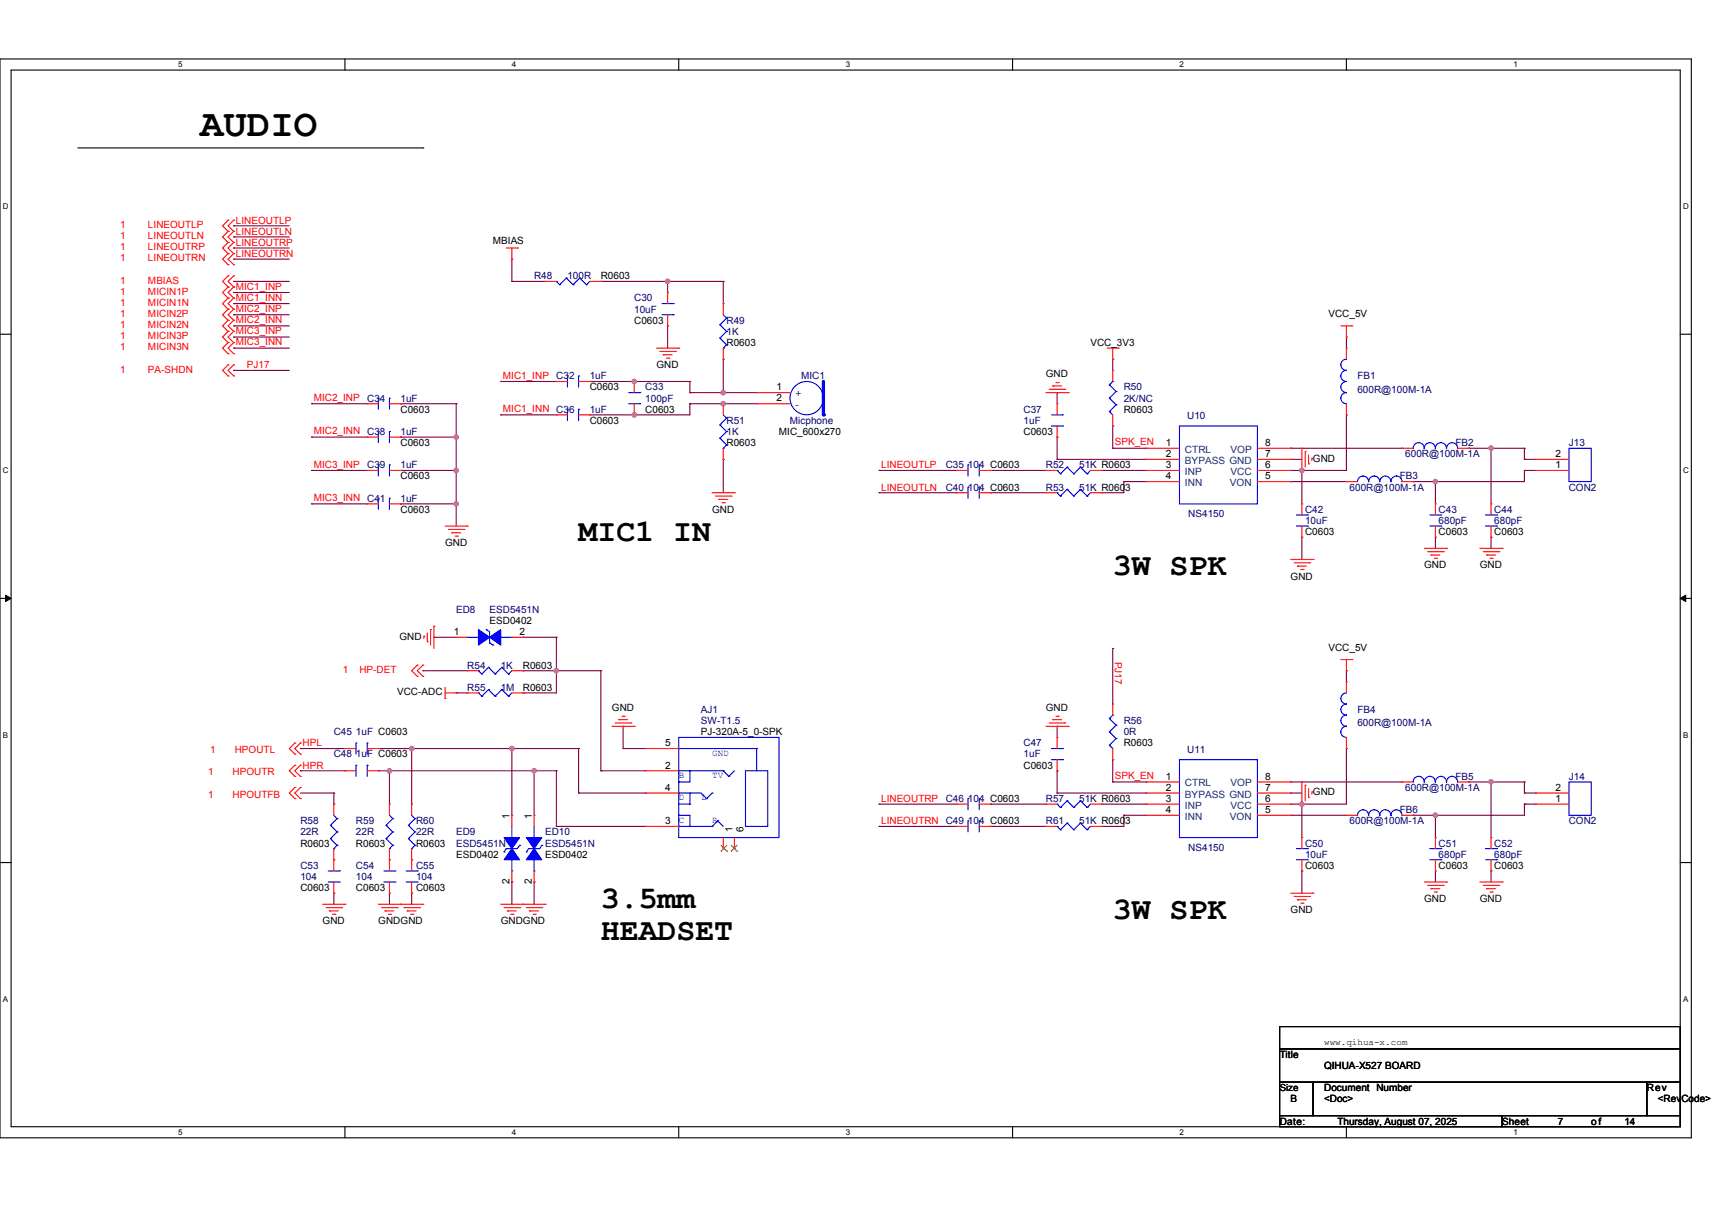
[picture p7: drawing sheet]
<svg xmlns="http://www.w3.org/2000/svg" width="297mm" height="210mm" viewBox="0 0 297 210" stroke-linecap="round" stroke-linejoin="round" font-family="sans-serif">
<path d="M0 10.2h293.4v187.3h-293.4zM1.9 12.2h289.6v183.3h-289.6z" fill="none" stroke="#000" stroke-width=".19"/>
<g fill="#fff">
<path d="M30.9 10.4h.7v1.6h-.7z"/>
<path d="M30.9 195.7h.7v1.6h-.7z"/>
</g>
<path d="M59.8 10.2v2M59.8 195.5v2" fill="none" stroke="#000" stroke-width=".19"/>
<g fill="#fff">
<path d="M88.8 10.4h.8v1.6h-.8z"/>
<path d="M88.8 195.7h.8v1.6h-.8z"/>
</g>
<path d="M117.8 10.2v2M117.8 195.5v2" fill="none" stroke="#000" stroke-width=".19"/>
<g fill="#fff">
<path d="M146.7 10.4h.8v1.6h-.8z"/>
<path d="M146.7 195.7h.8v1.6h-.8z"/>
</g>
<path d="M175.7 10.2v2M175.7 195.5v2" fill="none" stroke="#000" stroke-width=".19"/>
<g fill="#fff">
<path d="M204.6 10.4h.8v1.6h-.8z"/>
<path d="M204.6 195.7h.8v1.6h-.8z"/>
</g>
<path d="M233.6 10.2v2M233.6 195.5v2" fill="none" stroke="#000" stroke-width=".19"/>
<g fill="#fff">
<path d="M262.5 10.4h.8v1.6h-.8z"/>
<path d="M262.5 195.7h.8v1.6h-.8z"/>
<path d="M.5 35.1h1v1.5h-1z"/>
<path d="M292 35.1h1v1.5h-1z"/>
<path d="M.5 80.9h1v1.6h-1z"/>
<path d="M292 80.9h1v1.6h-1z"/>
</g>
<path d="M0 58h1.9M291.5 58h1.9" fill="none" stroke="#000" stroke-width=".19"/>
<g fill="#fff">
<path d="M.5 126.8h.9v1.5h-.9z"/>
<path d="M292 126.8h.9v1.5h-.9z"/>
</g>
<path d="M0 103.9h1.9M291.5 103.9h1.9" fill="none" stroke="#000" stroke-width=".19"/>
<path d="M1 103.3l.9 .6-.9 .5zM291.5 103.9l.9-.6v1.1z" fill="#000" stroke="#000" stroke-width=".17"/>
<g fill="#fff">
<path d="M.5 172.6h.9v1.6h-.9z"/>
<path d="M292 172.6h.9v1.6h-.9z"/>
</g>
<path d="M13.5 25.7h59.9M73.4 25.7h.1M0 149.7h1.9M291.5 149.7h1.9M222 178.2h69.5v3.8h-69.5zM222 182h69.5v5.8h-69.5zM222 187.8h5.8v5.8h-5.8zM222 193.6h38.6v1.9h-38.6zM227.8 187.8h57.9v5.8h-57.9zM260.6 193.6h30.9v1.9h-30.9zM285.7 187.8h5.8v5.8h-5.8z" fill="none" stroke="#000" stroke-width=".19"/>
<g fill="none" stroke="#800040" stroke-width=".19">
<path d="M40.5 39.2h.1M40.5 39.2h9.7M40.5 45h.1M40.5 43h.1M40.5 41.1h.1M40.5 58.5h.1M40.5 48.8h.1M40.5 56.6h.1M40.5 54.6h.1M40.5 52.7h.1M40.5 50.8h.1M40.5 45h9.7"/>
<path d="M40.5 43h9.7M40.5 41.1h9.7M40.5 58.5h9.7M40.5 48.8h9.7M40.5 56.6h9.7M40.5 54.6h9.7M40.5 52.7h9.7M40.5 50.8h9.7M88.8 48.8h.1M88.8 45h.1M88.8 48.8h5.8M88.8 45v3.8"/>
<path d="M104.2 48.8h.1M104.2 48.8h21.3M115.8 48.8h.1M115.8 56.6h.1M115.8 48.8v2M115.8 56.6v3.8M125.5 48.8h.1M125.5 48.8v3.9M233.6 58.5h.1M233.6 58.5v1.9M40.5 60.4h.1M40.5 64.3h.1"/>
<path d="M40.5 60.4h9.7M40.5 64.3h9.7M54 70.1h.1M54 75.9h.1M54 70.1h9.7M54 75.9h9.7M69.5 75.9h.1M69.5 70.1h.1M69.5 70.1h9.6M69.5 75.9h9.6M79.1 70.1h.1M79.1 75.9h.1"/>
<path d="M79.1 70.1v21.2M86.9 72h.1M86.9 66.2h.1M86.9 72h9.6M86.9 66.2h9.6M102.3 72h.1M102.3 66.2h.1M102.3 66.2h17.4M110 72h.1M110 66.2h.1M119.7 68.1h.1M119.7 66.2h.1"/>
<path d="M119.7 70.1h.1M119.7 70.1h11.6M119.7 70.1v1.9h-17.4M119.7 68.1h11.6M119.7 66.2v1.9M125.5 70.1h.1M125.5 62.3h.1M125.5 68.1h.1M125.5 79.7h.1M125.5 62.3v5.8M125.5 79.7v5.8M183.4 79.7h.1"/>
<path d="M183.4 75.9h.1M183.4 68.1h.1M183.4 79.7h15.4M183.4 68.1v2M183.4 75.9v3.8M193 62.3h.1M193 73.9h.1M193 77.8h.1M193 62.3v2M193 73.9v3.9M193 77.8h5.8M223.9 77.8h.1"/>
<path d="M223.9 79.7h.1M223.9 77.8h19.3M223.9 79.7h1.9M233.6 72h.1M233.6 72v9.7h-9.7M254.8 77.8h.1M254.8 77.8h9.7M258.7 77.8h.1M258.7 77.8v9.6M264.5 79.7h.1M264.5 77.8h.1M264.5 79.7h1.9"/>
<path d="M264.5 77.8v1.9M54 81.7h.1M54 87.4h.1M54 81.7h9.7M54 87.4h9.7M69.5 87.4h.1M69.5 81.7h.1M69.5 81.7h9.6M69.5 87.4h9.6M79.1 81.7h.1M79.1 87.4h.1M152.5 85.5h.1"/>
<path d="M152.5 81.7h.1M152.5 85.5h13.5M152.5 81.7h13.5M171.8 85.5h.1M171.8 81.7h.1M171.8 85.5h9.7M171.8 81.7h9.7M191.1 85.5h.1M191.1 81.7h.1M191.1 81.7h7.7M195 83.6h.1M195 83.6v1.9h-3.9"/>
<path d="M195 83.6h3.8M223.9 83.6h.1M223.9 81.7h.1M223.9 83.6h9.7M225.8 93.2h.1M225.8 81.7h.1M225.8 81.7v5.7M225.8 93.2v3.9M245.2 83.6h.1M249 83.6h.1M249 93.2h.1M249 83.6v3.8"/>
<path d="M249 93.2v2M258.7 93.2h.1M258.7 93.2v2M264.5 81.7h.1M264.5 81.7v1.9h-19.3M264.5 81.7h1.9M73.4 116.4h.1M73.4 116.4h7.7M75.3 110.6h.1M75.3 110.6h3.8M90.7 116.4h.1M90.7 110.6h.1"/>
<path d="M90.7 116.4h13.5M90.7 110.6h5.8M96.5 116.4h.1M96.5 110.6h.1M96.5 110.6v9.7h-5.8M104.2 116.4h.1M104.2 116.4v17.4M193 112.5h.1M193 112.5v9.7M233.6 116.4h.1M233.6 116.4v1.9M52.1 129.9h.1"/>
<path d="M52.1 133.8h.1M52.1 137.6h5.8M52.1 129.9h7.7M52.1 133.8h7.7M57.9 137.6h.1M57.9 139.6h.1M57.9 137.6v2M65.6 129.9h.1M65.6 133.8h.1M65.6 129.9h34.8M65.6 133.8h30.9M67.6 133.8h.1"/>
<path d="M67.6 133.8v5.8M71.4 129.9h.1M71.4 129.9v9.7M79.1 120.3h.1M79.1 120.3h2M88.8 129.9h.1M88.8 129.9v11.6M90.7 120.3h.1M92.7 133.8h.1M92.7 133.8v7.7M96.5 133.8h.1M96.5 133.8v9.6"/>
<path d="M100.4 137.6h.1M100.4 129.9h.1M100.4 137.6h11.6M100.4 129.9v7.7M104.2 133.8h.1M104.2 133.8h7.8M108.1 129.9h.1M108.1 126.1h.1M108.1 129.9h3.9M108.1 126.1v3.8M152.5 139.6h.1M152.5 139.6h13.5"/>
<path d="M171.8 139.6h.1M171.8 139.6h9.7M183.4 137.6h.1M183.4 133.8h.1M183.4 126.1h.1M183.4 126.1v1.9M183.4 133.8v3.8M183.4 137.6h15.4M191.1 139.6h.1M191.1 139.6h7.7M193 131.8h.1M193 135.7h.1"/>
<path d="M193 131.8v3.9M193 135.7h5.8M223.9 135.7h.1M223.9 137.6h.1M223.9 139.6h.1M223.9 135.7h19.3M223.9 137.6h1.9M225.8 139.6h.1M225.8 139.6v5.8M233.6 129.9h.1M233.6 129.9v9.7h-9.7M254.8 135.7h.1"/>
<path d="M254.8 135.7h9.7M258.7 135.7h.1M258.7 135.7v9.7M264.5 139.6h.1M264.5 137.6h.1M264.5 135.7h.1M264.5 135.7v1.9M264.5 139.6v1.9h-19.3M264.5 137.6h1.9M264.5 139.6h1.9M57.9 155h.1M57.9 155v1.9"/>
<path d="M67.6 155h.1M67.6 155v1.9M71.4 155h.1M71.4 155v1.9M88.8 153.1h.1M88.8 153.1v3.8M92.7 153.1h.1M92.7 153.1v3.8M96.5 143.4h.1M96.5 143.4h15.5M152.5 143.4h.1M152.5 143.4h13.5"/>
<path d="M171.8 143.4h.1M171.8 143.4h9.7M191.1 143.4h.1M195 141.5h.1M195 141.5v1.9h-3.9M195 141.5h3.8M223.9 141.5h.1M223.9 141.5h9.7M225.8 151.2h.1M225.8 151.2v3.8M245.2 141.5h.1M249 141.5h.1"/>
<path d="M249 151.2h.1M249 141.5v3.9M249 151.2v1.9M258.7 151.2h.1M258.7 151.2v1.9"/>
</g>
<g fill="#f0f" stroke="#f0f" stroke-width=".19">
<circle cx="249" cy="83.6" r=".38"/>
<circle cx="258.7" cy="77.8" r=".38"/>
<circle cx="225.8" cy="81.7" r=".38"/>
<circle cx="249" cy="141.5" r=".38"/>
<circle cx="258.7" cy="135.7" r=".38"/>
<circle cx="225.8" cy="139.6" r=".38"/>
<circle cx="88.8" cy="129.9" r=".38"/>
<circle cx="71.4" cy="129.9" r=".38"/>
<circle cx="92.6" cy="133.8" r=".38"/>
<circle cx="67.6" cy="133.8" r=".38"/>
<circle cx="96.5" cy="116.4" r=".38"/>
<circle cx="125.5" cy="70.1" r=".38"/>
<circle cx="125.5" cy="68.1" r=".38"/>
<circle cx="115.8" cy="48.8" r=".38"/>
<circle cx="110" cy="72" r=".38"/>
<circle cx="110" cy="66.2" r=".38"/>
<circle cx="79.1" cy="75.9" r=".38"/>
<circle cx="79.1" cy="87.4" r=".38"/>
<circle cx="79.1" cy="81.7" r=".38"/>
</g>
<g fill="none" stroke="#f00" stroke-width=".19">
<path d="M39.6 38.2h.1M39.6 38.2l-1 1 1 1M40.5 38.2h.1M40.5 38.2l-.9 1 .9 1M39.6 40.2h.1M39.6 44h.1M39.6 45.9h.1M39.6 42.1h.1M39.6 59.5h.1M39.6 57.5h.1M39.6 47.9h.1M39.6 49.8h.1"/>
<path d="M39.6 55.6h.1M39.6 53.7h.1M39.6 51.7h.1M39.6 44l-1 1 1 .9M39.6 42.1l-1 .9 1 1M39.6 40.2l-1 .9 1 1M39.6 59.5l-1 .9 1 1M39.6 57.5l-1 1 1 1M39.6 47.9l-1 .9 1 1M39.6 55.6l-1 1 1 .9M39.6 53.7l-1 .9 1 1M39.6 51.7l-1 1 1 1"/>
<path d="M39.6 49.8l-1 1 1 .9M40.5 40.2h.1M40.5 44h.1M40.5 45.9h.1M40.5 42.1h.1M40.5 59.5h.1M40.5 57.5h.1M40.5 47.9h.1M40.5 49.8h.1M40.5 55.6h.1M40.5 53.7h.1M40.5 51.7h.1"/>
<path d="M40.5 44l-.9 1 .9 .9M40.5 42.1l-.9 .9 .9 1M40.5 40.2l-.9 .9 .9 1M40.5 59.5l-.9 .9 .9 1M40.5 57.5l-.9 1 .9 1M40.5 47.9l-.9 .9 .9 1M40.5 55.6l-.9 1 .9 .9M40.5 53.7l-.9 .9 .9 1M40.5 51.7l-.9 1 .9 1M40.5 49.8l-.9 1 .9 .9M87.8 43h2M88.8 45h.1"/>
<path d="M88.8 43v2M89.8 43h.1M94.6 48.8h.1M94.6 48.8h1.9M102.3 48.8h1.9M104.2 48.8h.1M115.8 56.6h.1M115.8 50.8h.1M115.8 50.8v1.9M115.8 54.6v2M125.5 52.7h.1M125.5 52.7v1.9"/>
<path d="M232.6 56.6h1.9M233.6 58.5h.1M233.6 56.6v1.9M234.5 56.6h.1M39.6 61.4h.1M39.6 63.3h.1M39.6 65.2h.1M39.6 63.3l-1 1 1 .9M40.5 61.4h.1M40.5 63.3h.1M40.5 65.2h.1M40.5 63.3l-.9 1 .9 .9"/>
<path d="M63.7 75.9h.1M63.7 75.9h1.9M67.6 75.9h1.9M69.5 75.9h.1M96.5 66.2h.1M96.5 72h.1M96.5 66.2h1.9M96.5 72h1.9M100.4 66.2h1.9M100.4 72h1.9M102.3 66.2h.1M102.3 72h.1"/>
<path d="M110 72h.1M110 66.2h.1M110 66.2v1.9M110 70.1v1.9M113.9 60.4h3.9M114.5 61h2.7M115.1 61.6h.1M115.1 61.6h1.5M115.6 62.2h.4M116 62.2h.1M117.2 61h.1M117.8 60.4h.1"/>
<path d="M125.5 62.3h.1M125.5 70.1h.1M125.5 79.7h.1M125.5 60.4v1.9M125.5 70.1v1.9M125.5 77.8v1.9M181.5 68.1h3.8M182 67.6h2.7M182.6 67h.1M182.6 67h1.6M183.2 66.4h.4M183.4 75.9h.1"/>
<path d="M183.4 70.1h.1M183.4 70.1v1.9M183.4 73.9v2M183.6 66.4h.1M184.7 67.6h.1M185.3 68.1h.1M192.1 60.4h1.9M193 62.3h.1M193 73.9h.1M193 64.3h.1M193 60.4v1.9M193 64.3v1.9"/>
<path d="M193 72v1.9M194 60.4h.1M225.8 77.8h.1M225.8 77.8v3.9M226.4 78.4h.1M226.4 78.4v2.7M227 79v1.5M227.6 79.5h.1M227.6 79.5v.4M233.6 60.4h.1M233.6 72h.1M233.6 60.4v1.9"/>
<path d="M233.6 70.1v1.9M243.2 77.8h.1M243.2 77.8h2M252.9 77.8h1.9M254.8 77.8h.1M266.4 79.7h.1M266.4 79.7h5.8M63.7 81.7h.1M63.7 87.4h.1M63.7 81.7h1.9M63.7 87.4h1.9M67.6 81.7h1.9"/>
<path d="M67.6 87.4h1.9M69.5 81.7h.1M69.5 87.4h.1M77.2 91.3h3.9M77.8 91.9h2.7M78.4 92.5h.1M78.4 92.5h1.5M79 93h.3M79.3 93h.1M80.5 91.9h.1M81.1 91.3h.1M123.5 85.5h3.9"/>
<path d="M124.1 86.1h2.7M124.7 86.7h.1M124.7 86.7h1.5M125.3 87.2h.4M125.7 87.2h.1M126.8 86.1h.1M127.4 85.5h.1M166 85.5h.1M166 81.7h.1M166 85.5h1.9M166 81.7h1.9M169.9 85.5h1.9"/>
<path d="M169.9 81.7h1.9M171.8 85.5h.1M171.8 81.7h.1M181.5 85.5h.1M181.5 81.7h.1M181.5 85.5h1.9M181.5 81.7h1.9M189.2 85.5h1.9M189.2 81.7h1.9M191.1 85.5h.1M191.1 81.7h.1M223.9 97.1h3.9"/>
<path d="M224.5 97.7h2.7M225.1 98.3h.1M225.1 98.3h1.5M225.7 98.8h.3M225.8 93.2h.1M225.8 87.4h.1M225.8 87.4v2M225.8 91.3v1.9M226 98.8h.1M227 80.5h.1M227.2 97.7h.1M227.8 97.1h.1"/>
<path d="M233.6 83.6h.1M233.6 83.6h1.9M243.2 83.6h2M245.2 83.6h.1M247.1 95.2h3.9M247.7 95.7h2.7M248.2 96.3h.1M248.2 96.3h1.6M248.8 96.9h.4M249 93.2h.1M249 87.4h.1M249 87.4v2"/>
<path d="M249 91.3v1.9M249.2 96.9h.1M250.4 95.7h.1M251 95.2h.1M256.7 95.2h3.9M257.3 95.7h2.7M257.9 96.3h.1M257.9 96.3h1.5M258.5 96.9h.4M258.7 93.2h.1M258.7 87.4h.1M258.7 87.4v2"/>
<path d="M258.7 91.3v1.9M258.9 96.9h.1M260 95.7h.1M260.6 95.2h.1M266.4 81.7h.1M266.4 81.7h5.8M72.4 115.4h.1M72.4 117.4h.1M72.4 115.4l-1 1 1 1M73.4 115.4h.1M73.4 117.4h.1M73.4 115.4l-1 1 1 1"/>
<path d="M73.5 110.4h.1M73.5 110.4v.4M74.1 111.4h.1M74.1 109.8v1.6M74.7 109.3h.1M74.7 109.3v2.7M75.3 108.7h.1M75.3 108.7v3.8M77.2 119.3v1.9M79.1 110.6h.1M79.1 110.6h2M81.1 116.4h.1"/>
<path d="M81.1 116.4h1.9M88.8 110.6h1.9M88.8 116.4h1.9M90.7 110.6h.1M90.7 116.4h.1M232.6 114.5h1.9M233.6 116.4h.1M233.6 118.3h.1M233.6 114.5v1.9M233.6 118.3v2M234.5 114.5h.1M51.1 132.8h.1"/>
<path d="M51.1 134.7h.1M51.1 128.9h.1M51.1 130.9h.1M51.1 136.7h.1M51.1 138.6h.1M51.1 132.8l-.9 1 .9 .9M51.1 128.9l-.9 1 .9 1M51.1 136.7l-.9 .9 .9 1M52.1 132.8h.1M52.1 134.7h.1M52.1 128.9h.1M52.1 130.9h.1"/>
<path d="M52.1 136.7h.1M52.1 138.6h.1M52.1 132.8l-1 1 1 .9M52.1 128.9l-1 1 1 1M52.1 136.7l-1 .9 1 1M57.9 139.6h.1M57.9 139.6v1.9M59.8 133.8h.1M59.8 129.9h.1M59.8 133.8h2M59.8 129.9h2M63.7 133.8h1.9"/>
<path d="M63.7 129.9h1.9M65.6 133.8h.1M65.6 129.9h.1M67.6 139.6h.1M67.6 139.6v1.9M71.4 139.6h.1M71.4 139.6v1.9M77.2 121.2h.1M77.2 120.3h1.9M79.1 120.3h.1M81.1 120.3h.1M81.1 120.3h1.9"/>
<path d="M88.8 120.3h1.9M90.7 120.3h.1M106.2 126.1h3.8M106.7 125.5h2.8M107.3 124.9h.1M107.3 124.9h1.6M107.9 124.3h.4M108.3 124.3h.1M109.5 125.5h.1M110 126.1h.1M112 129.9h.1M112 133.8h.1"/>
<path d="M112 137.6h.1M112 133.8h5.8M112 129.9h5.8M112 137.6h5.8M166 139.6h.1M166 139.6h1.9M169.9 139.6h1.9M171.8 139.6h.1M181.5 139.6h.1M181.5 126.1h3.8M181.5 139.6h1.9M182 125.5h2.7"/>
<path d="M182.6 124.9h.1M182.6 124.9h1.6M183.2 124.3h.4M183.4 133.8h.1M183.4 128h.1M183.4 128v1.9M183.4 131.8v2M183.6 124.3h.1M184.7 125.5h.1M185.3 126.1h.1M189.2 139.6h1.9M191.1 139.6h.1"/>
<path d="M193 131.8h.1M193 122.2h.1M193 122.2v1.9M193 129.9v1.9M198.8 135.7h.1M198.8 137.6h.1M198.8 139.6h.1M198.8 139.6h5.8M198.8 137.6h5.8M198.8 135.7h5.8M218.1 139.6h5.8M218.1 137.6h5.8"/>
<path d="M218.1 135.7h5.8M223.9 139.6h.1M223.9 137.6h.1M223.9 135.7h.1M225.8 135.7h.1M225.8 135.7v3.9M226.4 136.3h.1M226.4 136.3v2.7M227 138.4h.1M227 136.9v1.5M227.6 137.4h.1M227.6 137.4v.4"/>
<path d="M233.6 129.9h.1M233.6 128v1.9M243.2 135.7h.1M243.2 135.7h2M252.9 135.7h1.9M254.8 135.7h.1M56 156.9h3.8M56.6 157.5h2.7M57.1 158.1h.1M57.1 158.1h1.6M57.7 158.7h.4M57.9 149.2h.1"/>
<path d="M57.9 155h.1M57.9 147.3v3.9M57.9 153.1v1.9M58.1 158.7h.1M59.3 157.5h.1M59.8 156.9h.1M65.6 156.9h7.8M66.2 157.5h2.7M66.8 158.1h.1M66.8 158.1h1.5M67.4 158.7h.4M67.6 149.2h.1"/>
<path d="M67.6 147.3v1.9M67.8 158.7h.1M68.9 157.5h.1M69.5 156.9h.1M70.1 157.5h2.7M70.6 158.1h.1M70.6 158.1h1.6M71.2 158.7h.4M71.4 149.2h.1M71.4 155h.1M71.4 147.3v3.9M71.4 153.1v1.9"/>
<path d="M71.6 158.7h.1M72.8 157.5h.1M73.4 156.9h.1M86.9 156.9h7.7M87.4 157.5h2.7M88 158.1h.1M88 158.1h1.6M88.6 158.7h.4M89 158.7h.1M90.1 157.5h.1M90.7 156.9h.1M91.3 157.5h2.7"/>
<path d="M91.9 158.1h.1M91.9 158.1h1.5M92.5 158.7h.3M92.7 141.5h.1M92.7 153.1h.1M92.7 141.5v1.9M92.7 151.2v1.9M92.8 158.7h.1M94 157.5h.1M94.6 156.9h.1M112 143.4h.1M112 143.4h5.8"/>
<path d="M125.5 147.3h.1M125.5 145.4v1.9M127.4 147.3h.1M127.4 145.4v1.9M181.5 143.4h.1M181.5 143.4h1.9M189.2 143.4h1.9M191.1 143.4h.1M198.8 141.5h.1M198.8 141.5h5.8M218.1 141.5h5.8M223.9 141.5h.1"/>
<path d="M223.9 155h3.9M224.5 155.6h2.7M225.1 156.2h.1M225.1 156.2h1.5M225.7 156.7h.3M225.8 151.2h.1M225.8 145.4h.1M225.8 145.4v1.9M225.8 149.2v2M226 156.7h.1M227.2 155.6h.1M227.8 155h.1"/>
<path d="M233.6 141.5h.1M233.6 141.5h1.9M243.2 141.5h2M245.2 141.5h.1M247.1 153.1h3.9M247.7 153.7h2.7M248.2 154.2h.1M248.2 154.2h1.6M248.8 154.8h.4M249 151.2h.1M249 145.4h.1M249 145.4v1.9"/>
<path d="M249 149.2v2M249.2 154.8h.1M250.4 153.7h.1M251 153.1h.1M256.7 153.1h3.9M257.3 153.7h2.7M257.9 154.2h.1M257.9 154.2h1.5M258.5 154.8h.4M258.7 151.2h.1M258.7 145.4h.1M258.7 145.4v1.9"/>
<path d="M258.7 149.2v2M258.9 154.8h.1M260 153.7h.1M260.6 153.1h.1"/>
</g>
<g fill="none" stroke="#00f" stroke-width=".19">
<path d="M96.5 48.8h.1M96.5 48.8l.6 .6M97.1 49.4h.1M98.3 48.3h.1M98.3 48.3l1.1 1.1M98.3 48.3l-1.2 1.1M99.4 49.4h.1M100.6 48.3h.1M100.6 48.3l1.1 1.1M100.6 48.3l-1.2 1.1M101.7 49.4h.1M102.3 48.8l-.6 .6"/>
<path d="M114.9 54.6h1.9M114.9 52.7h1.9M116.8 54.6h.1M116.8 52.7h.1M124.9 56.4h.1M124.9 58.7h.1M124.9 56.4l1.1 1.1M124.9 58.7l1.1 1.1M125.5 54.6l.5 .6M126 55.2h.1M126 57.5h.1M126 59.8h.1"/>
<path d="M126 55.2l-1.1 1.2M126 57.5l-1.1 1.2M126 59.8l-.5 .6M65.6 74.9h.1M65.6 74.9v1.9M67.6 74.9h.1M67.6 74.9v1.9M98.4 65.2h.1M98.4 71h.1M98.4 65.2v2M98.4 71v2M100.4 65.2h.1"/>
<path d="M100.4 71h.1M100.4 65.2v2M100.4 71v2M109.1 70.1h1.9M109.1 68.1h1.9M111 70.1h.1M111 68.1h.1M124.9 73.7h.1M124.9 76.1h.1M124.9 73.7l1.1 1.2M124.9 76.1l1.1 1.1M125.5 60.4h.1"/>
<path d="M125.5 77.8h.1M125.5 72l.5 .6M126 72.6h.1M126 74.9h.1M126 77.2h.1M126 72.6l-1.1 1.1M126 74.9l-1.1 1.2M126 77.2l-.5 .6M182.4 73.9h2M182.4 72h2M184.4 73.9h.1M184.4 72h.1"/>
<path d="M192.5 71.4h.1M192.5 69.1h.1M192.5 66.8h.1M192.5 71.4l.5 .6M192.5 69.1l1.1 1.2M192.5 66.8l1.1 1.1M193 66.2h.1M193 66.2l-.5 .6M193.6 70.3h.1M193.6 67.9h.1M193.6 70.3l-1.1 1.1M193.6 67.9l-1.1 1.2"/>
<path d="M233.6 62.3a.96 .96 0 0 0-1 1 .96 .96 0 0 0 1 1 .96 .96 0 0 0-1 1v-.1a.96 .96 0 0 0 1 1M233.6 66.2a.96 .96 0 0 0-1 1 .96 .96 0 0 0 1 .9 .96 .96 0 0 0-1 1 .96 .96 0 0 0 1 1M245.2 77.8a.96 .96 0 0 1 .9-1 .96 .96 0 0 1 1 1 .96 .96 0 0 1 1-1 .96 .96 0 0 1 .9 1M249 77.8a.96 .96 0 0 1 1-1 .96 .96 0 0 1 .9 1h.1a.96 .96 0 0 1 .9-1 .96 .96 0 0 1 1 1M272.2 77.8h3.8v5.8h-3.8zM65.6 80.7h.1M65.6 86.5h.1M65.6 80.7v1.9M65.6 86.5v1.9M67.6 80.7h.1M67.6 86.5h.1M67.6 80.7v1.9"/>
<path d="M67.6 86.5v1.9M167.9 84.6h.1M167.9 80.7h.1M167.9 80.7v1.9M167.9 84.6v1.9M169.9 84.6h.1M169.9 80.7h.1M169.9 80.7v1.9M169.9 84.6v1.9M183.4 85.5h.1M183.4 81.7h.1M183.4 85.5l.6 .6"/>
<path d="M183.4 81.7l.6 .5M184 86.1h.1M184 82.2h.1M185.1 84.9h.1M185.1 81.1h.1M185.1 84.9l1.2 1.2M185.1 84.9l-1.1 1.2M185.1 81.1l1.2 1.1M185.1 81.1l-1.1 1.1M186.3 86.1h.1M186.3 82.2h.1M187.4 84.9h.1"/>
<path d="M187.4 81.1h.1M187.4 84.9l1.2 1.2M187.4 84.9l-1.1 1.2M187.4 81.1l1.2 1.1M187.4 81.1l-1.1 1.1M188.6 86.1h.1M188.6 82.2h.1M189.2 85.5l-.6 .6M189.2 81.7l-.6 .5M224.9 91.3h1.9M224.9 89.4h1.9M226.8 91.3h.1"/>
<path d="M226.8 89.4h.1M235.5 83.6a.96 .96 0 0 1 1-1 .96 .96 0 0 1 .9 1M237.4 83.6a.96 .96 0 0 1 1-1 .96 .96 0 0 1 1 1 .96 .96 0 0 1 .9-1 .96 .96 0 0 1 1 1M241.3 83.6a.96 .96 0 0 1 1-1 .96 .96 0 0 1 .9 1M248.1 91.3h1.9M248.1 89.4h1.9M250 91.3h.1M250 89.4h.1M257.7 91.3h1.9M257.7 89.4h1.9M259.6 91.3h.1M259.6 89.4h.1"/>
<path d="M81.1 110.6h1.9M83 110.6h.1M83 116.4h.1M83 116.4l.6 .6M83.6 117h.1M84.3 109.3h.1M84.3 109.3l.6 .3v2M84.7 119.7h.1M84.7 115.8h.1M84.7 119.7l1.2 1.1M84.7 119.7l-1.1 1.1M84.7 115.8l1.2 1.2"/>
<path d="M84.7 115.8l-1.1 1.2M84.9 111.6h.1M84.9 111.6l.6 .4M85.5 112h.1M85.9 117h.1M86.9 110.6h1.9M87.1 119.7h.1M87.1 115.8h.1M87.1 119.7l1.1 1.1M87.1 119.7l-1.2 1.1M87.1 115.8l1.1 1.2M87.1 115.8l-1.2 1.2"/>
<path d="M88.2 117h.1M88.8 110.6h.1M88.8 116.4l-.6 .6M61.8 132.8h.1M61.8 128.9h.1M61.8 128.9v2M61.8 132.8v1.9M63.7 132.8h.1M63.7 128.9h.1M63.7 128.9v2M63.7 132.8v1.9M83 120.3h.1"/>
<path d="M83 120.3l.6 .5M83.6 120.8h.1M85.9 120.8h.1M88.2 120.8h.1M88.8 120.3l-.6 .5M117.8 128h17.3v17.4h-17.3zM117.8 135.7h.1M117.8 129.9h.1M117.8 133.8h.1M117.8 137.6h.1M117.8 129.9h13.5M117.8 133.8h7.7"/>
<path d="M117.8 137.6h3.8l1 1M117.8 139.6h1.9M119.7 133.8h.1M119.7 139.6h.1M119.7 137.6h.1M119.7 133.8v1.9h-1.9M119.7 137.6v2M122.6 138.6h.1M123.5 137.6h.1M123.5 137.6l-.9 1M125.5 133.8h.1M125.5 133.8l.9 .9"/>
<path d="M126.4 134.7h.1M127.4 133.8l-1 .9M129.3 133.8h3.9v9.6h-3.9zM131.3 129.9h.1M131.3 129.9v3.9M167.9 138.6h.1M167.9 138.6v1.9M169.9 138.6h.1M169.9 138.6v1.9M182.4 129.9h2M182.4 131.8h2M183.4 139.6h.1"/>
<path d="M183.4 139.6l.6 .5M184.4 131.8h.1M184.4 129.9h.1M185.1 139h.1M185.1 139l1.2 1.1M185.1 139l-1.1 1.1M187.4 139h.1M187.4 139l1.2 1.1M187.4 139l-1.1 1.1M189.2 139.6l-.6 .5M192.5 129.3h.1M192.5 127h.1"/>
<path d="M192.5 124.7h.1M192.5 129.3l.5 .6M192.5 127l1.1 1.2M192.5 124.7l1.1 1.2M193 124.1h.1M193 124.1l-.5 .6M193.6 128.2h.1M193.6 125.9h.1M193.6 128.2l-1.1 1.1M193.6 125.9l-1.1 1.1M204.6 131.8h13.5v13.6h-13.5zM233.6 120.3a.96 .96 0 0 0-1 .9 .96 .96 0 0 0 1 1 .96 .96 0 0 0-1 1 .96 .96 0 0 0 1 .9 .96 .96 0 0 0-1 1 .96 .96 0 0 0 1 .9"/>
<path d="M233.6 126.1a.96 .96 0 0 0-1 .9 .96 .96 0 0 0 1 1M245.2 135.7a.96 .96 0 0 1 .9-1 .96 .96 0 0 1 1 1 .96 .96 0 0 1 1-1 .96 .96 0 0 1 .9 1M249 135.7a.96 .96 0 0 1 1-1 .96 .96 0 0 1 .9 1h.1a.96 .96 0 0 1 .9-1 .96 .96 0 0 1 1 1M56.9 153.1h2M56.9 151.2h2M57.3 143.2h.1M57.3 145.6h.1M57.3 143.2l1.2 1.2M57.3 145.6l1.2 1.1M57.9 147.3h.1M57.9 141.5l.6 .6M58.5 142.1h.1"/>
<path d="M58.5 144.4h.1M58.5 146.7h.1M58.5 142.1l-1.2 1.1M58.5 144.4l-1.2 1.2M58.5 146.7l-.6 .6M58.9 153.1h.1M58.9 151.2h.1M67 143.2h.1M67 145.6h.1M67 143.2l1.1 1.2M67 145.6l1.1 1.1M67.6 147.3h.1"/>
<path d="M67.6 141.5l.5 .6M68.1 142.1h.1M68.1 144.4h.1M68.1 146.7h.1M68.1 142.1l-1.1 1.1M68.1 144.4l-1.1 1.2M68.1 146.7l-.5 .6M70.5 153.1h1.9M70.5 151.2h1.9M70.8 143.2h.1M70.8 145.6h.1M70.8 143.2l1.2 1.2"/>
<path d="M70.8 145.6l1.2 1.1M71.4 147.3h.1M71.4 141.5l.6 .6M72 142.1h.1M72 144.4h.1M72 146.7h.1M72 142.1l-1.2 1.1M72 144.4l-1.2 1.2M72 146.7l-.6 .6M72.4 153.1h.1M72.4 151.2h.1M91.3 147.9h.1"/>
<path d="M91.7 147.3h.1M91.7 147.3l-.4 .6M92.7 145.4h.1M92.7 151.2h.1M92.7 143.4v2M92.7 149.2v2M94 146.7h.1M94 146.7l-.4 .6h-1.9M117.8 141.5h.1M117.8 143.4h.1M117.8 141.5h1.9v1.9M117.8 143.4h5.7"/>
<path d="M119.7 143.4h.1M123.5 143.4h.1M124.5 142.5h.1M124.5 142.5l1 .9M124.5 142.5l-1 .9M183.4 143.4h.1M183.4 143.4l.6 .6M184 140.1h.1M184 144h.1M185.1 142.8h.1M185.1 142.8l1.2 1.2M185.1 142.8l-1.1 1.2"/>
<path d="M186.3 140.1h.1M186.3 144h.1M187.4 142.8h.1M187.4 142.8l1.2 1.2M187.4 142.8l-1.1 1.2M188.6 140.1h.1M188.6 144h.1M189.2 143.4l-.6 .6M224.9 147.3h1.9M224.9 149.2h1.9M226.8 149.2h.1M226.8 147.3h.1"/>
<path d="M235.5 141.5a.96 .96 0 0 1 1-1 .96 .96 0 0 1 .9 1M237.4 141.5a.96 .96 0 0 1 1-1 .96 .96 0 0 1 1 1 .96 .96 0 0 1 .9-1 .96 .96 0 0 1 1 1M241.3 141.5a.96 .96 0 0 1 1-1 .96 .96 0 0 1 .9 1M248.1 147.3h1.9M248.1 149.2h1.9M250 149.2h.1M250 147.3h.1M257.7 147.3h1.9M257.7 149.2h1.9M259.6 149.2h.1M259.6 147.3h.1"/>
</g>
<g fill="#00f" stroke="#00f" stroke-width=".19">
<path d="M91.3 145.4h2.7l-1.3 1.9z" fill-rule="evenodd"/>
<path d="M92.7 147.3l1.3 1.9h-2.7z" fill-rule="evenodd"/>
<path d="M83 109.3l1.9 1.3-1.9 1.4z" fill-rule="evenodd"/>
<path d="M84.9 110.6l2-1.3v2.7z" fill-rule="evenodd"/>
</g>
<path d="M125.1 147.7h.1M125.1 146.7l1 1M126.1 147.7h.1M126.1 146.7l-1 1M126.8 147.7h.1M126.8 146.7l1.1 1M127.9 147.7h.1M127.9 146.7l-1.1 1" fill="none" stroke="#804000" stroke-width=".17"/>
<path d="M142.8 66.2v5.8" fill="none" stroke="#00f" stroke-width=".57"/>
<circle cx="142.8" cy="72" r=".29" fill="#00f"/>
<g fill="none" stroke="#00f" stroke-width=".19">
<path d="M65.6 69.1h.1M65.6 69.1v1.9M67.6 69.1h.1M67.6 69.1v1.9M204.6 73.9h13.5v13.5h-13.5zM272.2 135.7h3.8v5.8h-3.8zM66.6 153.1h1.9M66.6 151.2h1.9M68.5 153.1h.1M68.5 151.2h.1M87.4 147.9h.1M87.8 147.3h.1"/>
<path d="M87.8 147.3l-.4 .6M88.8 145.4h.1M88.8 151.2h.1M88.8 143.4v2M88.8 149.2v2M90.1 146.7h.1M90.1 146.7l-.3 .6h-2M167.9 142.5h.1M167.9 142.5v1.9M169.9 142.5h.1M169.9 142.5v1.9"/>
<circle cx="139.9" cy="69.1" r="2.89"/>
</g>
<g fill="none" stroke="#f00" stroke-width=".19">
<path d="M63.7 70.1h.1M63.7 70.1h1.9M67.6 70.1h1.9M69.5 70.1h.1M131.3 68.1h.1M131.3 70.1h.1M131.3 68.1h5.8M131.3 70.1h5.8M198.8 77.8h.1M198.8 79.7h.1M198.8 77.8h5.8M198.8 79.7h5.8"/>
<path d="M218.1 77.8h5.8M218.1 79.7h5.8M223.9 79.7h.1M223.9 77.8h.1M198.8 81.7h.1M198.8 83.6h.1M198.8 81.7h5.8M198.8 83.6h5.8M218.1 81.7h5.8M218.1 83.6h5.8M223.9 83.6h.1M223.9 81.7h.1"/>
<path d="M266.4 139.6h.1M266.4 137.6h.1M266.4 139.6h5.8M266.4 137.6h5.8M67.6 155h.1M67.6 149.2h.1M67.6 149.2v2M67.6 153.1v1.9M88.8 141.5h.1M88.8 153.1h.1M88.8 141.5v1.9M88.8 151.2v1.9"/>
<path d="M166 143.4h.1M166 143.4h1.9M169.9 143.4h1.9M171.8 143.4h.1"/>
</g>
<g fill="#00f" stroke="#00f" stroke-width=".19">
<path d="M87.4 145.4h2.7l-1.3 1.9z" fill-rule="evenodd"/>
<path d="M88.8 147.3l1.3 1.9h-2.7z" fill-rule="evenodd"/>
</g>
<g fill="#f0f" stroke="#f0f" stroke-width=".19">
<circle cx="249" cy="83.6" r=".38"/>
<circle cx="258.7" cy="77.8" r=".38"/>
<circle cx="225.8" cy="81.7" r=".38"/>
<circle cx="249" cy="141.5" r=".38"/>
<circle cx="258.7" cy="135.7" r=".38"/>
<circle cx="225.8" cy="139.6" r=".38"/>
<circle cx="88.8" cy="129.9" r=".38"/>
<circle cx="71.4" cy="129.9" r=".38"/>
<circle cx="92.6" cy="133.8" r=".38"/>
<circle cx="67.6" cy="133.8" r=".38"/>
<circle cx="96.5" cy="116.4" r=".38"/>
<circle cx="125.5" cy="70.1" r=".38"/>
<circle cx="125.5" cy="68.1" r=".38"/>
<circle cx="115.8" cy="48.8" r=".38"/>
<circle cx="110" cy="72" r=".38"/>
<circle cx="110" cy="66.2" r=".38"/>
<circle cx="79.1" cy="75.9" r=".38"/>
<circle cx="79.1" cy="87.4" r=".38"/>
<circle cx="79.1" cy="81.7" r=".38"/>
</g>
<text font-size="6.8" x="34.7" y="23.6">AUDIO</text>
<g font-size="5.5">
<text x="100.4" y="93.9">MIC1 IN</text>
<text x="193" y="99.7">3W SPK</text>
<text x="104.2" y="157.6">3.5mm</text>
<text x="193" y="159.6">3W SPK</text>
<text x="104.2" y="163.1">HEADSET</text>
</g>
<g font-size="1.8">
<text x="88.4" y="142.1" transform="rotate(-90 88.4 142.1)">1</text>
<text x="92.3" y="142.1" transform="rotate(-90 92.3 142.1)">1</text>
<text x="88.4" y="153.5" transform="rotate(-90 88.4 153.5)">2</text>
<text x="92.3" y="153.5" transform="rotate(-90 92.3 153.5)">2</text>
</g>
<g font-size="1.7" fill="#f00">
<text x="20.8" y="39.6">1</text>
<text x="20.8" y="41.5">1</text>
<text x="25.7" y="39.6">LINEOUTLP</text>
<text x="25.7" y="41.5">LINEOUTLN</text>
<text x="40.9" y="38.8">LINEOUTLP</text>
<text x="40.9" y="40.7">LINEOUTLN</text>
<text x="20.8" y="45.4">1</text>
<text x="20.8" y="43.4">1</text>
<text x="25.7" y="45.4">LINEOUTRN</text>
<text x="25.7" y="43.4">LINEOUTRP</text>
<text x="40.9" y="44.6">LINEOUTRN</text>
<text x="40.9" y="42.7">LINEOUTRP</text>
<text x="20.8" y="49.2">1</text>
<text x="20.8" y="53.1">1</text>
<text x="20.8" y="51.2">1</text>
<text x="25.7" y="49.2">MBIAS</text>
<text x="25.7" y="53.1">MICIN1N</text>
<text x="25.7" y="51.2">MICIN1P</text>
<text x="40.9" y="52.2">MIC1_INN</text>
<text x="40.9" y="50.3">MIC1_INP</text>
<text x="20.8" y="58.9">1</text>
<text x="20.8" y="57">1</text>
<text x="20.8" y="55">1</text>
<text x="25.7" y="58.9">MICIN3P</text>
<text x="25.7" y="57">MICIN2N</text>
<text x="25.7" y="55">MICIN2P</text>
<text x="40.9" y="59.9">MIC3_INN</text>
<text x="40.9" y="58">MIC3_INP</text>
<text x="40.9" y="56.1">MIC2_INN</text>
<text x="40.9" y="54.1">MIC2_INP</text>
<text x="20.8" y="60.8">1</text>
<text x="20.8" y="64.7">1</text>
<text x="25.7" y="60.8">MICIN3N</text>
<text x="25.7" y="64.7">PA-SHDN</text>
<text x="42.8" y="63.9">PJ17</text>
<text x="87.2" y="65.7">MIC1_INP</text>
<text x="54.4" y="69.6">MIC2_INP</text>
<text x="87.2" y="71.5">MIC1_INN C36</text>
<text x="54.4" y="75.4">MIC2_INN C38</text>
<text x="193.4" y="77.3">SPK_EN</text>
<text x="54.4" y="81.2">MIC3_INP</text>
<text x="152.9" y="81.3">LINEOUTLP</text>
<text x="54.4" y="87">MIC3_INN C41</text>
<text x="152.9" y="85.1">LINEOUTLN</text>
<text x="59.5" y="116.8">1</text>
<text x="62.3" y="116.8">HP-DET</text>
<text x="193.4" y="114.9" transform="rotate(90 193.4 114.9)">PJ17</text>
<text x="36.5" y="130.7">1</text>
<text x="40.7" y="130.7">HPOUTL</text>
<text x="52.5" y="129.5">HPL</text>
<text x="36.1" y="134.6">1</text>
<text x="40.3" y="134.6">HPOUTR</text>
<text x="52.5" y="133.4">HPR</text>
<text x="193.4" y="135.2">SPK_EN</text>
<text x="36.1" y="138.4">1</text>
<text x="40.3" y="138.4">HPOUTFB</text>
<text x="152.9" y="143">LINEOUTRN C49</text>
<text x="152.9" y="139.2">LINEOUTRP</text>
</g>
<g font-size="1.7">
<text x="85.5" y="42.3">MBIAS</text>
<text x="104.2" y="48.5">R0603</text>
<text x="110" y="56.2">C0603</text>
<text x="230.5" y="55">VCC_5V</text>
<text x="113.9" y="63.9">GND</text>
<text x="126" y="60.1">R0603</text>
<text x="181.4" y="65.4">GND</text>
<text x="189.2" y="60.1">VCC_3V3</text>
<text x="69.5" y="71.6">C0603</text>
<text x="102.3" y="67.8">C0603</text>
<text x="112" y="71.6">C0603</text>
<text x="134.7" y="67.8">1</text>
<text x="134.7" y="69.7">2</text>
<text x="194.9" y="71.6">R0603</text>
<text x="69.5" y="77.4">C0603</text>
<text x="102.3" y="73.6">C0603</text>
<text x="126" y="77.4">R0603</text>
<text x="135.1" y="75.5">MIC_600x270</text>
<text x="177.6" y="75.5">C0603</text>
<text x="202.3" y="77.4">1</text>
<text x="219.5" y="77.4">8</text>
<text x="69.5" y="83.2">C0603</text>
<text x="202.3" y="79.3">2</text>
<text x="202.3" y="81.3">3</text>
<text x="202.3" y="83.2">4</text>
<text x="219.5" y="83.2">5</text>
<text x="219.5" y="81.3">6</text>
<text x="219.5" y="79.3">7</text>
<text x="227.8" y="80.1">GND</text>
<text x="269.8" y="81.3">1</text>
<text x="269.8" y="79.3">2</text>
<text x="69.5" y="89">C0603</text>
<text x="123.5" y="89">GND</text>
<text x="77.2" y="94.8">GND</text>
<text x="226.4" y="92.9">C0603</text>
<text x="249.6" y="92.9">C0603</text>
<text x="259.2" y="92.9">C0603</text>
<text x="223.9" y="100.6">GND</text>
<text x="247.1" y="98.7">GND</text>
<text x="256.7" y="98.7">GND</text>
<text x="69.3" y="111">GND</text>
<text x="78.7" y="110.2">1</text>
<text x="84.9" y="108.3">ESD0402</text>
<text x="90.1" y="110.2">2</text>
<text x="230.5" y="112.9">VCC_5V</text>
<text x="90.7" y="119.9">R0603</text>
<text x="90.7" y="116">R0603</text>
<text x="68.9" y="120.7">VCC-ADC</text>
<text x="106.2" y="123.4">GND</text>
<text x="181.4" y="123.4">GND</text>
<text x="115.4" y="129.5">5</text>
<text x="121.6" y="127.6">PJ-320A-5_0-SPK</text>
<text x="194.9" y="129.5">R0603</text>
<text x="115.4" y="133.4">2</text>
<text x="115.4" y="137.2">4</text>
<text x="177.6" y="133.4">C0603</text>
<text x="202.3" y="135.3">1</text>
<text x="202.3" y="137.2">2</text>
<text x="219.5" y="137.2">7</text>
<text x="219.5" y="135.3">8</text>
<text x="269.8" y="137.2">2</text>
<text x="115.4" y="143">3</text>
<text x="202.3" y="139.2">3</text>
<text x="202.3" y="141.1">4</text>
<text x="219.5" y="141.1">5</text>
<text x="219.5" y="139.2">6</text>
<text x="227.8" y="138">GND</text>
<text x="269.8" y="139.2">1</text>
<text x="52.1" y="146.9">R0603</text>
<text x="61.8" y="146.9">R0603</text>
<text x="72.2" y="146.9">R0603</text>
<text x="79.1" y="148.8">ESD0402</text>
<text x="94.6" y="148.8">ESD0402</text>
<text x="127.1" y="144.4" transform="rotate(-90 127.1 144.4)">1</text>
<text x="129" y="144.4" transform="rotate(-90 129 144.4)">6</text>
<text x="52.1" y="154.6">C0603</text>
<text x="61.8" y="154.6">C0603</text>
<text x="72.2" y="154.6">C0603</text>
<text x="226.4" y="150.8">C0603</text>
<text x="249.6" y="150.8">C0603</text>
<text x="259.2" y="150.8">C0603</text>
<text x="56" y="160.4">GND</text>
<text x="65.6" y="160.4">GNDGND</text>
<text x="86.9" y="160.4">GNDGND</text>
<text x="223.9" y="158.5">GND</text>
<text x="247.1" y="156.6">GND</text>
<text x="256.7" y="156.6">GND</text>
<text x="222" y="183.6">Title</text>
<text x="229.7" y="185.5">QIHUA-X527 BOARD</text>
<text x="222" y="189.3">Size</text>
<text x="223.9" y="191.3">B</text>
<text x="229.7" y="191.3">&lt;Doc&gt;</text>
<text x="229.7" y="189.4">Document Number</text>
<text x="285.7" y="189.4">Rev</text>
<text x="287.6" y="191.3">&lt;RevCode&gt;</text>
<text x="222" y="195.2">Date:</text>
<text x="232" y="195.2">Thursday, August 07, 2025</text>
<text x="260.6" y="195.2">Sheet</text>
<text x="270.2" y="195.2">7</text>
<text x="276" y="195.2">of</text>
<text x="281.8" y="195.2">14</text>
</g>
<g font-size="1.7" fill="#000080">
<text x="92.6" y="48.5">R48</text>
<text x="98.4" y="48.5">100R</text>
<text x="110" y="52.3">C30</text>
<text x="110" y="54.2">10uF</text>
<text x="126" y="56.2">R49</text>
<text x="126" y="58.1">1K</text>
<text x="96.5" y="65.8">C32</text>
<text x="102.3" y="65.8">1uF</text>
<text x="139" y="65.8">MIC1</text>
<text x="235.5" y="65.8">FB1</text>
<text x="63.7" y="69.7">C34</text>
<text x="69.5" y="69.7">1uF</text>
<text x="102.3" y="71.6">1uF</text>
<text x="112" y="67.8">C33</text>
<text x="112" y="69.7">100pF</text>
<text x="177.6" y="71.6">C37</text>
<text x="194.9" y="67.8">R50</text>
<text x="194.9" y="69.7">2K/NC</text>
<text x="235.5" y="68.2">600R@100M-1A</text>
<text x="69.5" y="75.5">1uF</text>
<text x="126" y="73.6">R51</text>
<text x="126" y="75.5">1K</text>
<text x="137" y="73.6">Micphone</text>
<text x="177.6" y="73.6">1uF</text>
<text x="206" y="72.8">U10</text>
<text x="252.5" y="77.4">FB2</text>
<text x="272.2" y="77.4">J13</text>
<text x="63.7" y="81.3">C39</text>
<text x="69.5" y="81.3">1uF</text>
<text x="164.1" y="81.3">C35</text>
<text x="167.9" y="81.3">104 C0603</text>
<text x="181.4" y="81.3">R52</text>
<text x="187.2" y="81.3">51K R0603</text>
<text x="242.8" y="83.2">FB3</text>
<text x="243.8" y="79.4">600R@100M-1A</text>
<text x="69.5" y="87.1">1uF</text>
<text x="164.1" y="85.1">C40</text>
<text x="167.9" y="85.1">104 C0603</text>
<text x="181.4" y="85.1">R53</text>
<text x="187.2" y="85.1">51K R0603</text>
<text x="206.1" y="89.8">NS4150</text>
<text x="226.4" y="89">C42</text>
<text x="234.1" y="85.1">600R@100M-1A</text>
<text x="249.6" y="89">C43</text>
<text x="259.2" y="89">C44</text>
<text x="272.2" y="85.1">CON2</text>
<text x="226.4" y="90.9">10uF</text>
<text x="249.6" y="90.9">680pF</text>
<text x="259.2" y="90.9">680pF</text>
<text x="79.1" y="106.4">ED8</text>
<text x="84.9" y="106.4">ESD5451N</text>
<text x="81.1" y="119.9">R55</text>
<text x="81.1" y="116">R54</text>
<text x="86.9" y="119.9">1M</text>
<text x="86.9" y="116">1K</text>
<text x="121.6" y="123.8">AJ1</text>
<text x="121.6" y="125.7">SW-T1.5</text>
<text x="194.9" y="125.7">R56</text>
<text x="235.5" y="123.8">FB4</text>
<text x="57.9" y="131.5">C48</text>
<text x="57.9" y="127.6">C45</text>
<text x="61.8" y="131.5">1uF C0603</text>
<text x="61.8" y="127.6">1uF C0603</text>
<text x="177.6" y="129.5">C47</text>
<text x="177.6" y="131.5">1uF</text>
<text x="194.9" y="127.6">0R</text>
<text x="206" y="130.7">U11</text>
<text x="235.5" y="126.1">600R@100M-1A</text>
<text x="243.8" y="137.3">600R@100M-1A</text>
<text x="252.5" y="135.3">FB5</text>
<text x="272.2" y="135.3">J14</text>
<text x="52.1" y="143.1">R58</text>
<text x="61.8" y="143.1">R59</text>
<text x="72.2" y="143.1">R60</text>
<text x="164.1" y="139.2">C46</text>
<text x="167.9" y="139.2">104 C0603</text>
<text x="167.9" y="143.1">104 C0603</text>
<text x="181.4" y="139.2">R57</text>
<text x="181.4" y="143.1">R61</text>
<text x="187.2" y="139.2">51K R0603</text>
<text x="187.2" y="143.1">51K R0603</text>
<text x="234.1" y="143.1">600R@100M-1A</text>
<text x="242.8" y="141.1">FB6</text>
<text x="272.2" y="143.1">CON2</text>
<text x="52.1" y="145">22R</text>
<text x="61.8" y="145">22R</text>
<text x="72.2" y="145">22R</text>
<text x="79.1" y="145">ED9</text>
<text x="79.1" y="146.9">ESD5451N</text>
<text x="94.6" y="145">ED10</text>
<text x="94.6" y="146.9">ESD5451N</text>
<text x="206.1" y="147.7">NS4150</text>
<text x="226.4" y="146.9">C50</text>
<text x="226.4" y="148.8">10uF</text>
<text x="249.6" y="146.9">C51</text>
<text x="249.6" y="148.8">680pF</text>
<text x="259.2" y="146.9">C52</text>
<text x="259.2" y="148.8">680pF</text>
<text x="52.1" y="150.8">C53</text>
<text x="52.1" y="152.7">104</text>
<text x="61.8" y="150.8">C54</text>
<text x="61.8" y="152.7">104</text>
<text x="72.2" y="150.8">C55</text>
<text x="72.2" y="152.7">104</text>
</g>
<g font-size="1.7" fill="#004080">
<text x="138" y="68.9">+</text>
<text x="138" y="70.9">-</text>
<text x="205.6" y="78.6">CTRL</text>
<text x="205.6" y="80.5">BYPASS GND</text>
<text x="205.6" y="82.4">INP</text>
<text x="213.5" y="78.6">VOP</text>
<text x="213.5" y="82.4">VCC</text>
<text x="205.6" y="84.4">INN</text>
<text x="213.4" y="84.4">VON</text>
<text x="205.6" y="136.5">CTRL</text>
<text x="213.5" y="136.5">VOP</text>
<text x="205.6" y="138.4">BYPASS GND</text>
<text x="205.6" y="140.3">INP</text>
<text x="205.6" y="142.3">INN</text>
<text x="213.4" y="142.3">VON</text>
<text x="213.5" y="140.3">VCC</text>
</g>
<g font-size="1.6" fill="#00f">
<text x="123.5" y="131.2">GND</text>
<text x="117.8" y="135.1">B</text>
<text x="123.5" y="135.1">TV</text>
<text x="117.8" y="138.9">D</text>
<text x="117.8" y="142.8">C</text>
<text x="121.6" y="138.9">L</text>
<text x="123.5" y="142.8">R</text>
</g>
<text font-size="1.6" x="229.7" y="181.4">www.qihua-x.com</text>
<g font-size="1.4">
<text x="30.9" y="11.6">5</text>
<text x="88.8" y="11.6">4</text>
<text x="146.7" y="11.6">3</text>
<text x="204.6" y="11.6">2</text>
<text x="262.6" y="11.6">1</text>
<text x=".5" y="36.3">D</text>
<text x="292" y="36.3">D</text>
<text x=".5" y="82.2">C</text>
<text x="292" y="82.2">C</text>
<text x=".5" y="128">B</text>
<text x="292" y="128">B</text>
<text x=".5" y="173.9">A</text>
<text x="292" y="173.9">A</text>
<text x="30.9" y="197">5</text>
<text x="88.8" y="197">4</text>
<text x="146.7" y="197">3</text>
<text x="204.6" y="197">2</text>
<text x="262.6" y="197">1</text>
</g>
</svg>
